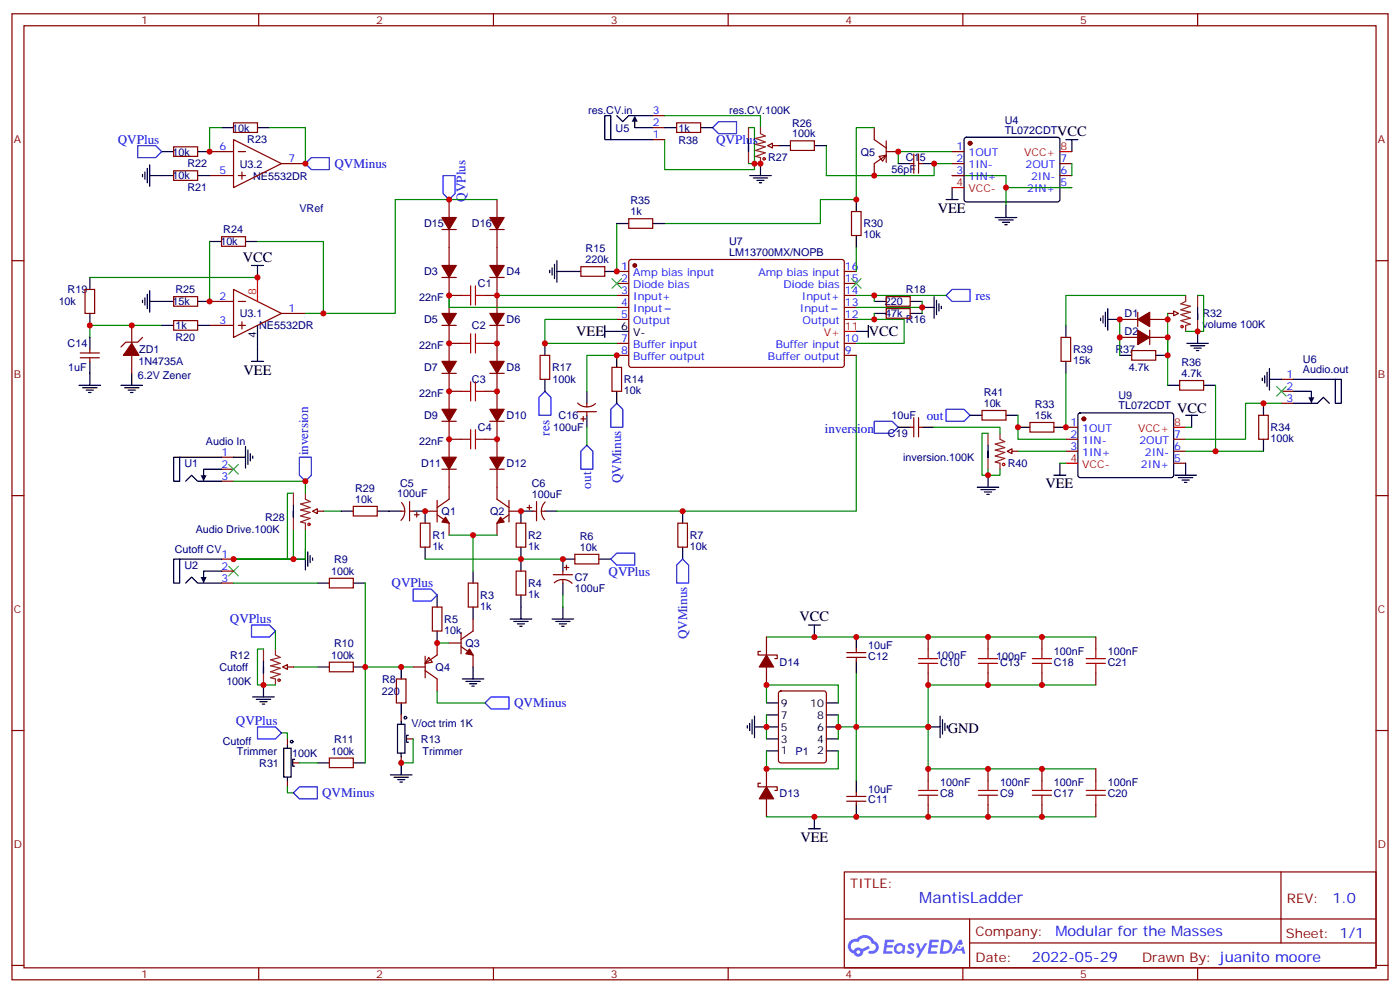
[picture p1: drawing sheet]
<svg xmlns="http://www.w3.org/2000/svg" width="412mm" height="292mm" viewBox="0 0 412 292" stroke-linecap="round" stroke-linejoin="round" font-family="sans-serif">
<g fill="none" stroke="#870000" stroke-width=".35">
<path d="M3.5 4.1h405.4v284.3h-405.4zM7.1 7.6h398.2v277.3h-398.2zM76.2 4.1v3.5M145.3 4.1v3.5M214.5 4.1v3.5M283.6 4.1v3.5M352.8 4.1v3.5M68.8 36.2h7v2.8h-7zM192.3 37.6h3.5M192.3 34h3.5M199.3 36.2h7.1v2.8h-7.1zM257.5 37.6v3.5l3.6 2.5"/>
<path d="M51.2 50.3h7v2.8h-7zM51.2 43.2h7v2.8h-7zM61.7 44.6h7.1M61.7 51.7h7.1M68.8 41.1l14.1 7.1-14.1 7zM70.2 44.6h2.1M70.2 51.7h2.1M71.3 50.6v2.1M82.9 48.2h7.1M132.3 58.7v5.3M146.4 58.7v5.3M192.3 41.1h3.5"/>
<path d="M226.1 42.9l1.4-.7v1.4zM227.5 42.9h1.8M232.8 41.5h7.1v2.8h-7.1zM258.9 46l2.2-.3-1.1 1.7zM261.1 44.6h3.5M261.1 41.5v6.3M261.1 45.7l-3.6 2.5v3.5M268.1 48.2h1.1M269.2 45.3v5.7M270.6 48.2h1M270.6 45.3v5.7M280.5 44.6h3.5"/>
<path d="M280.5 51.7h3.5M280.5 48.2h3.5M312.2 51.7h3.5M312.2 48.2h3.5M312.2 55.2h3.5M3.5 76.7h3.6M65.3 69.7h7v2.8h-7zM130.2 67.6h4.2M132.3 67.6v10.5M144.3 67.6h4.2M146.4 67.6v10.5M171.1 78.5h7.1v2.8h-7.1z"/>
<path d="M181.7 79.9h3.5M185.2 64.4h7.1v2.8h-7.1zM185.4 76.6l.5-.2h62.4l.4 .7-.1 30.6-.6 .4h-62.4l-.4-.7v-30.3zM248.7 79.9h3.5M250.8 62.3h2.8v7h-2.8zM405.3 76.7h3.6M25 85.2h2.9v7.1h-2.9zM38.8 95.8v5.3M42 99.3l-1.4 1.4h-3.6l-1.4 1.4M51.2 87.3h7v2.8h-7zM61.7 95.8h7.1M61.7 88.7h7.1"/>
<path d="M68.8 85.2l14.1 7.1-14.1 7zM70.2 95.8h2.1M70.2 88.7h2.1M71.3 94.7v2.1M82.9 92.3h7.1M130.2 81.7h4.2M130.2 95.8h4.2M132.3 81.7v10.6M132.3 95.8v10.6M132.3 87h3.5M142.9 87h3.5M144.3 81.7h4.2"/>
<path d="M144.3 95.8h4.2M146.4 81.7v10.6M146.4 95.8v10.6M181.7 87h3.5M181.7 83.4h3.5M181.7 90.5h3.5M181.7 94h3.5M248.7 87h3.5M248.7 83.4h3.5M248.7 90.5h3.5M248.7 94h3.5M261.1 90.8h7v2.9h-7z"/>
<path d="M261.1 87.3h7v2.8h-7zM312.6 99.3h2.8v7.1h-2.8zM329.8 94h5.3M329.8 99.3h5.3M335.1 91.9v4.2M338.7 94h5.3M338.7 97.2v4.2M338.7 99.3h5.3M344 92.3h1.7M345.7 91.5l1.4 .8-1.4 .7zM38.8 104.6v5.3M130.2 109.9h4.2"/>
<path d="M132.3 109.9v10.6M132.3 101.1h3.5M132.3 115.2h3.5M142.9 101.1h3.5M142.9 115.2h3.5M144.3 109.9h4.2M146.4 109.9v10.6M159.1 104.6h2.8v7.1h-2.8zM170.2 118.6a3.8 3.8 0 0 0 5.2 .2M172.9 118.7v1.1M180.3 108.1h2.8v7.1h-2.8zM181.7 101.1h3.5"/>
<path d="M181.7 104.6h3.5M248.7 101.1h3.5M248.7 104.6h3.5M333.4 103.2h7v2.8h-7zM347.5 112h7v2.8h-7zM377.5 115.2h3.5M377.5 111.7h3.5M377.5 118.7h3.5M65.3 138.1h3.5M65.3 134.6h3.5M130.2 124h4.2M130.2 138.1h4.2"/>
<path d="M132.3 124v10.6M132.3 138.1v8.8l-3.5 2.5M132.3 129.3h3.5M142.9 129.3h3.5M144.3 124h4.2M144.3 138.1h4.2M146.4 124v10.6M146.4 138.1v8.8l3.5 2.5M170 121.2h5.7M171.1 123.3h1.4M171.8 122.6v1.4M172.9 121.2v1"/>
<path d="M289.3 120.8h7v2.8h-7zM296.7 132.8l1.4-.7v1.4zM298.1 132.8h1.8M303.4 124.4h7v2.8h-7zM314 129.3h3.5M314 125.8h3.5M314 132.8h3.5M345.7 129.3h3.5M345.7 132.8h3.5M345.7 136.3h3.5M370.8 122.2h2.8v7.1h-2.8zM3.5 145.9h3.6"/>
<path d="M65.3 141.6h3.5M92.1 150.5l1.4-.7v1.4zM93.5 150.5h1.7M104.1 149h7v2.9h-7zM118.2 150.5h1M118.3 147.9a3.8 3.8 0 0 1-.2 5.3M120.6 147.6v5.7M120.6 150.5h1.1M122.1 151.5h1.4M122.8 150.8v1.4M123.8 154h2.8v7h-2.8zM125.2 150.5h3.6"/>
<path d="M128.8 151.5l3.5 2.5v3.5M128.8 147.3v6.3M149.9 151.5l-3.5 2.5v3.5M149.9 150.5h3.6M149.9 147.3v6.3M152 154h2.9v7h-2.9zM155.2 149.4h1.4M155.9 148.7v1.4M157 150.5h1M158 147.6v5.7M159.5 150.5h1M160.6 147.8a3.8 3.8 0 0 0-.2 5.2"/>
<path d="M199.7 154h2.8v7h-2.8zM405.3 145.9h3.6M65.3 164.6h3.5M65.3 168.1h3.5M65.3 171.6h3.5M97 170.2h7.1v2.8h-7.1zM127.4 178.7h2.8v7h-2.8zM137.9 171.6h2.9v7.1h-2.9zM152 168.1h2.9v7.1h-2.9zM163 169.2h5.6M163.3 171.5a3.8 3.8 0 0 1 5.2 .2M165.8 168.1v1.1"/>
<path d="M165.8 170.6v1M166.2 167h1.4M166.9 166.3v1.4M169.3 163.2h7.1v2.8h-7.1zM83.3 196.3l1.4-.7v1.4zM84.7 196.3h1.7M97 194.9h7.1v2.8h-7.1zM116.8 199.8h2.8v7.1h-2.8zM121.7 196.3h3.5M125.2 197.4l3.6 2.4v3.6M125.2 193.1v6.4M126.3 193.5l1.1 1.4-2.2 .4z"/>
<path d="M128.8 189.3v3.5l-3.6 2.5M132.3 189.3h3.5M135.8 190.3l3.5 2.5v3.5M135.8 186.1v6.3M139.3 182.2v3.5l-3.5 2.5M224 191.7h-.7v1.1h5.7v1.1h-.8M225.8 187.5v5.3M225.8 196.3v5.3M249.4 192.1h5.7M249.4 193.5h5.7M252.2 191v1.1M252.2 193.5v1.1"/>
<path d="M273.4 187.5v3.5M273.4 198.1v3.5M291 187.5v3.5M291 198.1v3.5M306.9 187.5v3.5M306.9 198.1v3.5M322.8 187.5v3.5M322.8 198.1v3.5M3.5 215h3.6M229.5 203.6l.5-.2h12.7l.7 .4v20l-.4 .7h-13l-.6-.4-.1-20zM405.3 215h3.6M97 223.1h7.1v2.9h-7.1z"/>
<path d="M224 230.5h-.7v1.1h5.7v1.1h-.8M225.8 226.3v5.3M225.8 235.1v5.3M249.4 234.4h5.7M249.4 235.8h5.7M252.2 233.4v1M252.2 235.8v1.1M273.4 226.3v3.5M273.4 236.9v3.5M291 226.3v3.5M291 236.9v3.5M306.9 226.3v3.5"/>
<path d="M306.9 236.9v3.5M322.8 226.3v3.5M322.8 236.9v3.5M248.7 256.6h156.6v28.3h-156.6zM377.3 256.7v20.8M248.7 270.5h156.5M285.6 277.5h119.6M285.6 270.5v14.1M3.5 284.2h3.6M76.2 284.9v3.5M145.3 284.9v3.5M214.5 284.9v3.5"/>
<path d="M283.6 284.9v3.5M352.8 284.9v3.5M405.3 284.2h3.6"/>
</g>
<g fill="#870000" stroke="#870000" stroke-width=".35">
<path d="M130.2 78.1h4.2l-2.1 3.6z"/>
<path d="M144.3 78.1h4.2l-2.1 3.6z"/>
<path d="M130.2 92.3h4.2l-2.1 3.5z"/>
<path d="M144.3 92.3h4.2l-2.1 3.5z"/>
<path d="M130.2 106.4h4.2l-2.1 3.5z"/>
<path d="M144.3 106.4h4.2l-2.1 3.5z"/>
<path d="M130.2 120.5h4.2l-2.1 3.5z"/>
<path d="M144.3 120.5h4.2l-2.1 3.5z"/>
<path d="M130.2 134.6h4.2l-2.1 3.5z"/>
<path d="M144.3 134.6h4.2l-2.1 3.5z"/>
<path d="M131.2 152.2l1.1 1.8-2.1-.4z"/>
<path d="M147.5 152.2l1 1.4-2.1 .4z"/>
<path d="M138.3 191l1 1.8-2.1-.4z"/>
<path d="M225.8 231.6l2.1 3.5h-4.2z"/>
<path d="M225.8 192.8l2.1 3.5h-4.2z"/>
<path d="M38.8 101.1l2.1 3.5h-4.6z"/>
<path d="M335.1 94l3.6-2.1v4.2z"/>
<path d="M335.1 97.2l3.6 2.1-3.6 2.1z"/>
<path d="M130.2 64h4.2l-2.1 3.6z"/>
<path d="M144.3 64h4.2l-2.1 3.6z"/>
<circle cx="187" cy="78.1" r=".53"/>
<circle cx="285.7" cy="42.2" r=".53"/>
<circle cx="319.3" cy="123.3" r=".53"/>
</g>
<g fill="none" stroke="#a10000" stroke-width=".35">
<path d="M135.8 87h2.8M138.6 84.1v5.7M138.6 98.2v5.7M140.1 84.1v5.7M140.1 98.2v5.7M140.1 87h2.8M135.8 101.1h2.8M135.8 115.2h2.8M138.6 112.4v5.6M140.1 112.4v5.6M140.1 101.1h2.8M140.1 115.2h2.8"/>
<path d="M135.8 129.3h2.8M138.6 126.5v5.6M140.1 126.5v5.6M140.1 129.3h2.8M270.6 193.9h5.6M270.6 195.3h5.6M273.4 191v2.9M273.4 195.3v2.8M288.2 193.9h5.7M288.2 195.3h5.7M291 191v2.9M291 195.3v2.8"/>
<path d="M304.1 193.9h5.6M304.1 195.3h5.6M306.9 191v2.9M306.9 195.3v2.8M320 193.9h5.6M320 195.3h5.6M322.8 191v2.9M322.8 195.3v2.8M270.6 232.7h5.6M270.6 234.1h5.6M273.4 229.8v2.9M273.4 234.1v2.8"/>
<path d="M288.2 232.7h5.7M288.2 234.1h5.7M291 229.8v2.9M291 234.1v2.8M304.1 232.7h5.6M304.1 234.1h5.6M306.9 229.8v2.9M306.9 234.1v2.8M320 232.7h5.6M320 234.1h5.6M322.8 229.8v2.9M322.8 234.1v2.8"/>
<circle cx="225.1" cy="46.7" r=".35"/>
<circle cx="348.2" cy="96.1" r=".35"/>
<circle cx="295.6" cy="136.7" r=".35"/>
<circle cx="91" cy="154.3" r=".35"/>
<circle cx="82.2" cy="200.2" r=".35"/>
</g>
<g fill="none" stroke="#000" stroke-width=".35">
<path d="M65.3 37.6h3.5M75.8 37.6h3.6M181.7 34l1.7 1.8 1.8-1.8h7.1M187 35.8v1.8h5.3M195.8 37.6h3.5M206.4 37.6h3.5M42 51.3v.7M42.7 50.6v2.1M43.4 49.6v4.2M44.1 51.7h7.1M44.1 48.5v6.4M47.6 44.6h3.6"/>
<path d="M58.2 51.7h3.5M58.2 44.6h3.5M179.9 41.1h-1.7v-7.1h1.7v7.1h12.4M220.5 41.1v3.5v-1.7M220.8 51.7h6.4M221.9 52.4h4.2M223 53.1h2.1M223.7 53.8h.7M224 48.2v3.5M229.3 42.9h3.5M239.9 42.9h3.5M252.2 58.7v3.6"/>
<path d="M264.6 48.2h3.5M271.6 48.2h3.6M278.7 58.7h3.5M280.5 55.2v3.5M284.2 40.6l.5-.2h27.1l.4 .7-.1 17.9-.6 .4h-27.1l-.4-.7v-17.6zM314 41.1h3.5M315.7 41.1v3.5M61.7 71.1h3.6M72.3 71.1h3.5M74.1 78.1h3.5M75.8 78.1v3.6M161.9 79.6v.7"/>
<path d="M162.6 78.8v2.2M163.3 77.8v4.2M164 79.9h7.1M164 76.7v6.4M178.2 79.9h3.5M181.7 65.8h3.5M192.3 65.8h3.5M252.2 69.3v3.5M293.2 64h6.3M294.2 64.7h4.2M295.3 65.4h2.1M296 66.1h.7"/>
<path d="M296.3 60.5v3.5M26.5 81.7v3.5M26.5 92.3v3.5M42 88.4v.7M42.7 87.7v2.1M43.4 86.6v4.2M44.1 88.7h7.1M44.1 85.5v6.4M58.2 88.7h3.5M75.8 95.8v10.6M178.2 97.5h7M178.2 95.8v3.5"/>
<path d="M252.2 97.5h3.6M255.8 95.8v3.5M257.5 92.3h3.6M257.5 88.7h3.6M268.1 92.3h3.5M268.1 88.7h3.5M271.6 90.5h3.6M275.2 87.3v6.4M275.9 88.4v4.2M276.6 89.4v2.1M277.3 90.1v.7M314 95.8v3.5"/>
<path d="M324.2 93.7v.7M324.9 93v2.1M325.6 91.9v4.2M326.3 94h3.5M326.3 90.8v6.4M352.8 90.5v3.5v-1.7M352.8 97.5v3.6M23.3 113.4h6.3M24.3 114.1h4.3M25.4 114.8h2.1M26.1 115.5h.7M26.5 109.9v3.5"/>
<path d="M35.6 113.4h6.4M36.7 114.1h4.2M37.7 114.8h2.2M38.5 115.5h.7M38.8 109.9v3.5M74.1 106.4h3.5M160.5 101.1v3.5M160.5 111.7v3.5M172.9 115.2v3.5M181.7 104.6v3.5M181.7 115.2v3.5M314 106.4v3.5"/>
<path d="M329.8 104.6h3.6M340.4 104.6h3.6M344 113.4h3.5M349.6 101.1h6.4M350.7 101.8h4.2M351.7 102.5h2.1M352.4 103.2h.7M354.5 113.4h3.6M371.8 111.3v.7M372.2 118.7v3.5M372.5 110.6v2.1M373.2 109.5v4.3"/>
<path d="M373.9 111.7h3.6M373.9 108.5v6.3M381 118.7h7.1l1.7-1.8 1.8 1.8M381 115.2h5.3v1.7M381 111.7h12.3v7h1.8v-7h-1.8M52.9 134.6h-1.7v7h1.7v-7h12.4M65.3 138.1h-5.3v1.8M68.8 134.6h3.5M72.3 131.4v6.4M73 132.5v4.2M73.7 133.5v2.1M74.4 134.2v.7"/>
<path d="M172.9 122.2v3.6M285.8 122.2h3.5M291 131.1v3.5v-1.8M291 139.9v3.5M296.3 122.2h3.6M299.9 125.8h3.5M310.4 139.9h3.6M310.4 125.8h3.6M312.2 136.3v3.6M317.7 121.7l.5-.2 27.1 .1 .4 .6v18l-.7 .4-27.1-.1-.4-.6v-17.7zM346.1 139.9h6.3M349.2 122.2h3.6"/>
<path d="M349.2 136.3v3.6M351 122.2v3.6M372.2 129.3v3.5M54.7 141.6l1.7-1.7 1.8 1.7h7.1M86.4 148.7v3.5v-1.7M100.5 150.5h3.6M111.1 150.5h7.1M121.7 150.5h3.5v3.5M157 150.5h-3.5v3.5M160.5 150.5h3.5M201.1 150.5v3.5M287.9 143.4h6.3"/>
<path d="M288.9 144.1h4.3M290 144.8h2.1M290.7 145.5h.7M347.1 140.6h4.3M348.2 141.3h2.1M348.9 142h.7M52.9 164.6h-1.7v7h1.7v-7h12.4M54.7 171.6l1.7-1.7 1.8 1.7h7.1M65.3 168.1h-5.3v1.8M86.4 164.6h3.6M90 161.4v6.3M90.7 162.5v4.2"/>
<path d="M91.4 163.5v2.1M92.1 164.2v.7M93.5 171.6h3.5M104.1 171.6h3.5M125.2 161v3.6M128.8 175.2v3.5M139.3 168.1v3.5M139.3 178.7v3.5M153.5 161v7.1M153.5 175.2v7M165.8 171.6v3.6M165.8 178.7v3.5"/>
<path d="M169.3 164.6h-3.5v3.5M176.4 164.6h3.5M201.1 161v3.6M77.6 194.6v3.5v-1.8M93.5 196.3h3.5M104.1 196.3h3.5M118.2 196.3v3.5M128.8 185.7v3.6M136.2 199.8h6.3M139.3 196.3v3.5M150.3 182.2h6.3M151.3 182.9h4.3"/>
<path d="M152.4 183.6h2.1M153.1 184.3h.7M162.6 182.2h6.4M163.7 182.9h4.2M164.7 183.6h2.2M165.5 184.3h.7M238.1 184h3.6M239.9 184v3.5M252.2 187.5v3.5M252.2 194.6v3.5M74.4 205.1h6.4M75.5 205.8h4.2"/>
<path d="M76.6 206.6h2.1M77.3 207.3h.7M77.6 201.6v3.5M118.2 206.9v3.5M137.2 200.6h4.3M138.3 201.3h2.1M139 202h.7M220.1 213.6v.7M220.8 212.9v2.1M221.5 211.8v4.3M222.2 214h7.1M222.2 210.8v6.3"/>
<path d="M225.8 217.5h3.5M225.8 210.4h3.5M225.8 206.9h3.5M243.4 217.5h3.5M243.4 214h3.5M243.4 210.4h3.5M243.4 206.9h3.5M273.4 214h3.5M276.9 210.8v6.3M277.6 211.8v4.3M278.3 212.9v2.1M279 213.6v.7"/>
<path d="M93.5 224.5h3.5M104.1 224.5h3.5M115 228.1h6.4M116.1 228.8h4.2M117.1 229.5h2.1M117.8 230.2h.7M118.2 224.5v3.6M225.8 221h3.5M243.4 221h3.5M252.2 229.8v3.6M252.2 236.9v3.5M238.1 243.9h3.6"/>
<path d="M239.9 240.4v3.5"/>
</g>
<g fill="none" stroke="#008700" stroke-width=".35">
<path d="M65.3 37.6h-3.6v7M79.4 37.6h10.6v10.6M195.8 34h28.2v3.6M220.5 37.6h1.7v12.3h-26.4v-8.8M257.5 37.6h-5.3v21.1h-10.5v7.1h-45.9M146.4 58.7h-30v33.6h-26.4M220.5 48.2h3.5M243.4 42.9v8.8h31.8v-3.5h5.3M280.5 51.7h15.8v8.8M280.5 44.6h-15.9v3.6M296.3 55.2h19.4M315.7 48.2v3.5"/>
<path d="M61.7 71.1v17.6M75.8 71.1h19.4v21.2M181.7 65.8v14.1M252.2 72.8v7.1M26.5 81.7h49.3M47.6 95.8h-21.1v3.5M132.3 87v3.5h49.4M146.4 87h35.3M181.7 94h-21.2v7.1h21.2M252.2 94h14.1v7.1h-14.1M252.2 90.5h19.4v1.8M252.2 87h26.5"/>
<path d="M257.5 87v1.7M257.5 92.3v1.7M271.6 88.7v1.8M329.8 94v10.6M344 92.3v21.1M349.2 87h-35.2v8.8M352.8 87h1.7v10.5h-5.3M181.7 104.6h-8.8v10.6M252.2 104.6v45.9h-88.2M314 109.9v15.9M358.1 113.4v19.4M377.5 118.7h-10.6v10.6h-17.7"/>
<path d="M172.9 125.8v5.3M291 127.5h-1.7v12.4h1.7v-1.8M294.6 138.1v1.8h-3.6M299.9 122.2v7.1h14.1M299.9 132.8h14.1M312.2 136.3h1.8M349.2 132.8h23M349.2 125.8h1.8M86.4 155.8v8.8h-17.6M86.4 145.2h-1.7v19.4h-15.9M90 155.8v8.8h-21.2M95.2 150.5h5.3"/>
<path d="M132.3 157.5h14.1M139.3 157.5v10.6M68.8 171.6h24.7M107.6 171.6v52.9M125.2 164.6h40.6M165.8 175.2v3.5M77.6 191h-1.8v10.6h5.3M81.1 185.7v5.3M86.4 196.3h7.1M107.6 196.3h14.1M128.8 189.3h3.5M225.8 187.5h97"/>
<path d="M252.2 198.1v31.7M128.8 203.4v3.5h14.1M225.8 206.9v-5.3h21.1v5.3M225.8 210.4v7.1M246.9 210.4v7.1M246.9 214h26.5M273.4 214v12.3h49.4M322.8 201.6h-49.4v12.4M225.8 221v5.3h21.1v-5.3M225.8 240.4h97"/>
</g>
<path d="M187 34l.9 1.8h-1.8zM385.4 116.9h1.8l-.9 1.8zM59.1 139.9h1.8l-.9 1.7zM59.1 169.9h1.8l-.9 1.7z" fill="#000"/>
<path d="M180.3 82l2.8 2.8M183.1 82l-2.8 2.8M250.8 82l2.8 2.8M253.6 82l-2.8 2.8M376.1 113.8l2.8 2.8M378.9 113.8l-2.8 2.8M67.4 136.7l2.8 2.8M70.2 136.7l-2.8 2.8M67.4 166.7l2.8 2.8M70.2 166.7l-2.8 2.8" fill="none" stroke="#3c3" stroke-width=".35"/>
<g fill="none" stroke="#00f" stroke-width=".35">
<path d="M211.7 35.8h5.3v3.5h-5.3l-1.8-1.7zM40.6 42.9h5.3l1.7 1.7-1.7 1.8h-5.3zM90 48.2l1.7-1.8h5.3v3.5h-5.3zM130.5 51.7h3.6v5.3l-1.8 1.7-1.8-1.7zM278.7 87l1.8-1.8h5.3v3.5h-5.3zM158.7 116.9l1.8-1.7 1.8 1.7v5.3h-3.6zM181.7 118.7l1.7 1.8v5.3h-3.5v-5.3zM88.2 134.6h3.5v5.3l-1.7 1.7-1.8-1.7zM172.9 131.1l1.7 1.7v5.3h-3.5v-5.3zM257.5 124h5.3l1.8 1.8-1.8 1.7h-5.3zM278.7 120.5h5.3l1.8 1.7-1.8 1.8h-5.3zM121.7 173.4h5.3l1.8 1.8-1.8 1.7h-5.3z"/>
<path d="M179.9 164.6l1.8-1.8h5.3v3.5h-5.3zM201.1 164.6l1.7 1.7v5.3h-3.5v-5.3zM74.1 184h5.3l1.7 1.7-1.7 1.8h-5.3zM75.8 214h5.3l1.8 1.7-1.8 1.8h-5.3zM144.6 205.1h5.3v3.6h-5.3l-1.7-1.8zM86.4 233.4l1.8-1.8h5.3v3.5h-5.3z"/>
</g>
<path d="M280.5 55.2h3.5M312.2 44.6h3.5M75.8 81.7v7M248.7 97.5h3.5M314 136.3h3.5M345.7 125.8h3.5" fill="none" stroke="#f00" stroke-width=".35"/>
<g fill="none" stroke="#8c2424" stroke-width=".35">
<path d="M220.5 37.6v3.5M224 37.6v1.7l1.4 .7-2.8 .7 2.8 1.1-2.8 .7 2.8 .7-2.8 1.1 2.8 .7-2.8 1 1.4 .4v1.8M220.5 44.6v3.6M349.2 87v1.7l-1.4 .7 2.9 .7-2.9 1.1 2.9 .7-2.9 .7 2.9 1.1-2.9 .7 2.9 1-1.5 .4v1.7M352.8 87v3.5M352.8 94v3.5M291 127.5v3.6M291 134.6v3.5M294.6 127.5v1.8l1.4 .7-2.8 .7 2.8 1.1-2.8 .7 2.8 .7-2.8 1 2.8 .7-2.8 1.1 1.4 .3v1.8M86.4 145.2v3.5M86.4 152.2v3.6M90 145.2v1.7l1.4 .7-2.9 .7 2.9 1.1-2.9 .7 2.9 .7-2.9 1.1 2.9 .7-2.9 1 1.5 .4v1.8"/>
<path d="M77.6 191v3.6M77.6 198.1v3.5M81.1 191v1.8l1.4 .7-2.8 .7 2.8 1.1-2.8 .7 2.8 .7-2.8 1 2.8 .7-2.8 1.1 1.4 .3v1.8"/>
</g>
<g fill="#5487ff">
<path d="M267.7 277.8a1.22 1.22 0 0 1 1.7 .3l-.4 .6a.47 .47 0 0 0-.3-.4 .47 .47 0 0 0-.5 .1l.1 .3a1.14 1.14 0 0 1 .8 1.7 1.14 1.14 0 0 1-1.9 0l-.2-.2 .5-.5 .7 .4a.29 .29 0 0 0 .3-.2 .29 .29 0 0 0-.2-.4 1.04 1.04 0 0 1-.6-1.7z"/>
<path d="M260.7 276.6h2.4l.3 .2-.2 .5h-1.8l-.1 .9h1.5l.3 .3-.3 .4h-1.6l-.2 1.1 1.7 .1 .2 .3-.2 .3h-2.6z"/>
<path d="M273.8 276.6h2.4l.3 .2-.1 .5h-1.8l-.2 .9h1.6l.3 .3-.4 .4h-1.6l-.1 1.1 1.7 .1 .2 .3-.2 .3h-2.6z"/>
<path d="M282.6 276.6h.7l.3 1.2-.6 .3a.69 .69 0 0 0-1 .3 .69 .69 0 0 0 .4 1 .69 .69 0 0 0 .9-.6l.5-.3 .6 2.2h-.8l-.2-.9h-1.8l-.5 .9h-.8z"/>
<path d="M269.8 277.7h.8l.6 1.8 1.1-1.8h.9l-2.6 4.1h-.8l.9-1.5z"/>
<path d="M277.4 276.6l-.6 4.1h1.3a2.11 2.11 0 0 0 2.5-2.1 2.11 2.11 0 0 0-2.5-2zM278.1 277.3a1.39 1.39 0 0 1 1.7 1.4 1.39 1.39 0 0 1-1.8 1.3h-.3z"/>
<path d="M263.7 278.2a1.54 1.54 0 0 0-.1 2.1 1.54 1.54 0 0 0 2.2 .2l.6 .2 .3-2.3-.2-.2-.4-.1a1.49 1.49 0 0 0-2.4 .1zM264 279.2a.94 .94 0 0 1 1.8 0 .94 .94 0 0 1-1.8 0z"/>
<path d="M250.4 276.9a2.18 2.18 0 0 0 1.1 3.8 1.44 1.44 0 0 0 1.6 .9 1.44 1.44 0 0 0 1.2-1.5l2-1-.5-.7-1.9 .9a1.47 1.47 0 0 0-2.4 .5 1.39 1.39 0 0 1-.7-2 1.39 1.39 0 0 1 2-.4 2.12 2.12 0 0 1 2.2-1.3 2.12 2.12 0 0 1 1.9 1.6 1.14 1.14 0 0 1 1.1 1.5 1.14 1.14 0 0 1-1.7 .7 .43 .43 0 0 0-.5 .3 .43 .43 0 0 0 .4 .5 1.98 1.98 0 0 0 2.5-1.2 1.98 1.98 0 0 0-1.2-2.5 3.1 3.1 0 0 0-5.3-.7l-.9 .1zM252.3 280.2a.55 .55 0 0 1 1.1 0 .55 .55 0 0 1-1.1 0z"/>
<circle cx="282.6" cy="278.7" r=".26"/>
</g>
<g fill="none" stroke="#000" stroke-width=".35">
<path d="M26.5 99.3v3.5M47.6 95.8h3.6M58.2 95.8h3.5M26.5 106.4v3.5M264.6 125.8h3.5M271.6 125.8h3.6M84.7 219.3v.8M117.1 213.2h2.2v8.5h-2.2zM118.2 212.3v.8M120.3 216.4h-.6v2.1h.6M83.6 220.2h2.2v8.5h-2.2zM84.7 228.8v1"/>
<path d="M86.8 223.5h-.6v2h.6M118.2 221.7v1"/>
<circle cx="85.9" cy="218.3" r=".38"/>
<circle cx="119.4" cy="211.2" r=".38"/>
</g>
<path d="M51.2 94.4h7v2.8h-7zM23.6 105.3h5.7M23.6 103.9h5.7M26.5 102.8v1.1M26.5 105.3v1.1M268.1 125.8h1.1M269.2 122.9v5.7M270.6 122.9v5.7M270.6 125.8h1" fill="none" stroke="#870000" stroke-width=".35"/>
<path d="M275.2 125.8h19.4v1.7M68.8 141.6h21.2v3.6M68.8 164.6h17.6M82.9 215.7h1.8v1.8M121.7 217.5v7h-3.5M84.7 231.6v1.8h1.7M88.2 224.5h5.3" fill="none" stroke="#008700" stroke-width=".35"/>
<path d="M84.7 217.5v1.8M118.2 210.4v1.8M119.9 217.5h1.8M84.7 229.8v1.8M86.4 224.5h1.8M118.2 222.8v1.7" fill="none" stroke="#850000" stroke-width=".35"/>
<g fill="#c00">
<circle cx="132.3" cy="87" r=".88"/>
<circle cx="132.3" cy="101.1" r=".88"/>
<circle cx="132.3" cy="115.2" r=".88"/>
<circle cx="132.3" cy="129.3" r=".88"/>
<circle cx="146.4" cy="129.3" r=".88"/>
<circle cx="146.4" cy="115.2" r=".88"/>
<circle cx="146.4" cy="101.1" r=".88"/>
<circle cx="146.4" cy="87" r=".88"/>
<circle cx="125.2" cy="150.5" r=".88"/>
<circle cx="153.5" cy="150.5" r=".88"/>
<circle cx="153.5" cy="164.6" r=".88"/>
<circle cx="139.3" cy="157.5" r=".88"/>
<circle cx="128.8" cy="189.3" r=".88"/>
<circle cx="165.8" cy="164.6" r=".88"/>
<circle cx="291" cy="201.6" r=".88"/>
<circle cx="291" cy="187.5" r=".88"/>
<circle cx="291" cy="226.3" r=".88"/>
<circle cx="291" cy="240.4" r=".88"/>
<circle cx="273.4" cy="201.6" r=".88"/>
<circle cx="273.4" cy="187.5" r=".88"/>
<circle cx="252.2" cy="214" r=".88"/>
<circle cx="273.4" cy="226.3" r=".88"/>
<circle cx="252.2" cy="187.5" r=".88"/>
<circle cx="225.8" cy="214" r=".88"/>
<circle cx="246.9" cy="214" r=".88"/>
<circle cx="225.8" cy="201.6" r=".88"/>
<circle cx="273.4" cy="214" r=".88"/>
<circle cx="273.4" cy="240.4" r=".88"/>
<circle cx="252.2" cy="240.4" r=".88"/>
<circle cx="225.8" cy="226.3" r=".88"/>
<circle cx="107.6" cy="196.3" r=".88"/>
<circle cx="181.7" cy="104.6" r=".88"/>
<circle cx="257.5" cy="94" r=".88"/>
<circle cx="271.6" cy="90.5" r=".88"/>
<circle cx="160.5" cy="101.1" r=".88"/>
<circle cx="257.5" cy="87" r=".88"/>
<circle cx="201.1" cy="150.5" r=".88"/>
<circle cx="275.2" cy="48.2" r=".88"/>
<circle cx="264.6" cy="44.6" r=".88"/>
<circle cx="257.5" cy="51.7" r=".88"/>
<circle cx="86.4" cy="164.6" r=".88"/>
<circle cx="239.9" cy="187.5" r=".88"/>
<circle cx="239.9" cy="240.4" r=".88"/>
<circle cx="296.3" cy="55.2" r=".88"/>
<circle cx="222.3" cy="48.2" r=".88"/>
<circle cx="224" cy="48.2" r=".88"/>
<circle cx="77.6" cy="201.6" r=".88"/>
<circle cx="252.2" cy="58.7" r=".88"/>
<circle cx="291" cy="139.9" r=".88"/>
<circle cx="181.7" cy="79.9" r=".88"/>
<circle cx="306.9" cy="187.5" r=".88"/>
<circle cx="306.9" cy="201.6" r=".88"/>
<circle cx="306.9" cy="226.3" r=".88"/>
<circle cx="306.9" cy="240.4" r=".88"/>
<circle cx="314" cy="125.8" r=".88"/>
<circle cx="299.9" cy="125.8" r=".88"/>
<circle cx="344" cy="99.3" r=".88"/>
<circle cx="344" cy="94" r=".88"/>
<circle cx="344" cy="104.6" r=".88"/>
<circle cx="372.2" cy="118.7" r=".88"/>
<circle cx="358.1" cy="132.8" r=".88"/>
<circle cx="329.8" cy="94" r=".88"/>
<circle cx="329.8" cy="99.3" r=".88"/>
<circle cx="352.8" cy="97.5" r=".88"/>
<circle cx="61.7" cy="44.6" r=".88"/>
<circle cx="26.5" cy="95.8" r=".88"/>
<circle cx="95.3" cy="92.3" r=".88"/>
<circle cx="90" cy="48.2" r=".88"/>
<circle cx="75.8" cy="81.7" r=".88"/>
<circle cx="132.3" cy="58.7" r=".88"/>
<circle cx="61.7" cy="88.7" r=".88"/>
<circle cx="118.2" cy="196.3" r=".88"/>
<circle cx="90" cy="141.6" r=".88"/>
<circle cx="68.8" cy="164.6" r=".88"/>
<circle cx="118.2" cy="224.5" r=".88"/>
<circle cx="38.8" cy="95.8" r=".88"/>
</g>
<text font-size="4.6" fill="#00f" x="270.8" y="265.7">MantisLadder</text>
<g font-size="4.2">
<text x="311.4" y="39.9">VCC</text>
<text x="276.2" y="62.6">VEE</text>
<text x="71.5" y="77">VCC</text>
<text x="169.7" y="99">VEE</text>
<text x="255.9" y="98.9">VCC</text>
<text x="71.7" y="110.3">VEE</text>
<text x="346.8" y="121.5">VCC</text>
<text x="308" y="143.8">VEE</text>
<text x="235.5" y="182.8">VCC</text>
<text x="279.2" y="215.7">GND</text>
<text x="235.8" y="247.8">VEE</text>
</g>
<g font-size="4.2" fill="#00f">
<text x="392.5" y="265.9">1.0</text>
<text x="310.9" y="275.5">Modular for the Masses</text>
<text x="304" y="283.3">2022-05-29</text>
</g>
<g font-size="3.9" fill="#00f">
<text x="34.7" y="42.3">QVPlus</text>
<text x="210.9" y="42.4">QVPlus</text>
<text x="98.5" y="49.4">QVMinus</text>
<text x="137.1" y="59.4" transform="rotate(-90 137.1 59.4)">QVPlus</text>
<text x="287.3" y="88.3">res</text>
<text x="273" y="123.5">out</text>
<text x="161.8" y="128.2" transform="rotate(-90 161.8 128.2)">res</text>
<text x="243" y="127.4">inversion</text>
<text x="90.8" y="134.1" transform="rotate(-90 90.8 134.1)">inversion</text>
<text x="174.1" y="143.8" transform="rotate(-90 174.1 143.8)">out</text>
<text x="183" y="142.3" transform="rotate(-90 183 142.3)">QVMinus</text>
<text x="115.4" y="172.8">QVPlus</text>
<text x="179.2" y="169.4">QVPlus</text>
<text x="67.7" y="183.4">QVPlus</text>
<text x="202.4" y="188.2" transform="rotate(-90 202.4 188.2)">QVMinus</text>
<text x="151.4" y="208.1">QVMinus</text>
<text x="69.5" y="213.4">QVPlus</text>
<text x="94.9" y="234.6">QVMinus</text>
</g>
<g font-size="3.9" fill="#800">
<text x="250.5" y="261.2">TITLE:</text>
<text x="379.1" y="265.9">REV:</text>
<text x="287.4" y="275.4">Company:</text>
<text x="378.7" y="276">Sheet: 1/1</text>
<text x="287.4" y="283.1">Date:</text>
<text x="336.4" y="283.2">Drawn By: juanito moore</text>
</g>
<g font-size="3.2" fill="#800">
<text x="41.6" y="7.1">1</text>
<text x="110.8" y="7.1">2</text>
<text x="179.9" y="7.1">3</text>
<text x="249.1" y="7.1">4</text>
<text x="318.2" y="7.1">5</text>
<text x="4.1" y="42.2">A</text>
<text x="405.9" y="42.2">A</text>
<text x="4.1" y="111.3">B</text>
<text x="405.9" y="111.3">B</text>
<text x="4.1" y="180.4">C</text>
<text x="405.9" y="180.4">C</text>
<text x="4.1" y="249.6">D</text>
<text x="405.9" y="249.6">D</text>
<text x="41.6" y="287.9">1</text>
<text x="110.8" y="287.9">2</text>
<text x="179.9" y="287.9">3</text>
<text x="249.1" y="287.9">4</text>
<text x="318.2" y="287.9">5</text>
</g>
<g font-size="3.2" fill="#000080">
<text x="173.3" y="33.4">res.CV.in</text>
<text x="214.8" y="33.4">res.CV.100K</text>
<text x="68.4" y="38.7">10k</text>
<text x="181.3" y="38.7">U5</text>
<text x="199.9" y="38.7">1k</text>
<text x="233.3" y="40.4">100k</text>
<text x="233.3" y="37.3">R26</text>
<text x="296" y="39.3">TL072CDT</text>
<text x="296" y="36.4">U4</text>
<text x="50.8" y="45.8">10k</text>
<text x="72.8" y="42.2">R23</text>
<text x="199.8" y="42.2">R38</text>
<text x="226.3" y="47.5">R27</text>
<text x="253.6" y="46">Q5</text>
<text x="266.9" y="47.5">C15</text>
<text x="50.8" y="52.8">10k</text>
<text x="55.2" y="49.3">R22</text>
<text x="70.6" y="49.3">U3.2</text>
<text x="74.6" y="52.8">NE5532DR</text>
<text x="262.6" y="51">56pF</text>
<text x="55.2" y="56.3">R21</text>
<text x="88.2" y="62.3">VRef</text>
<text x="185.7" y="63.3">1k</text>
<text x="185.7" y="60.1">R35</text>
<text x="65.8" y="68.7">R24</text>
<text x="124.9" y="67">D15</text>
<text x="139" y="67">D16</text>
<text x="254.4" y="70.1">10k</text>
<text x="254.4" y="67">R30</text>
<text x="64.9" y="72.2">10k</text>
<text x="172.5" y="77.4">220k</text>
<text x="172.5" y="74.3">R15</text>
<text x="214.8" y="75.3">LM13700MX/NOPB</text>
<text x="214.8" y="72.2">U7</text>
<text x="124.9" y="81.1">D3</text>
<text x="149.2" y="81.1">D4</text>
<text x="17.3" y="89.8">10k</text>
<text x="19.9" y="86.3">R19</text>
<text x="50.8" y="89.8">15k</text>
<text x="51.7" y="86.2">R25</text>
<text x="123.5" y="88.7">22nF</text>
<text x="140.8" y="84.6">C1</text>
<text x="260.6" y="89.8">220</text>
<text x="266.9" y="86.3">R18</text>
<text x="70.6" y="93.4">U3.1</text>
<text x="124.9" y="95.2">D5</text>
<text x="149.2" y="95.2">D6</text>
<text x="260.7" y="93.4">47k</text>
<text x="266.9" y="95.2">R16</text>
<text x="331.3" y="93.4">D1</text>
<text x="354.2" y="93.4">R32</text>
<text x="51.7" y="100.5">R20</text>
<text x="51.7" y="96.9">1k</text>
<text x="76.3" y="96.9">NE5532DR</text>
<text x="139" y="96.9">C2</text>
<text x="331.3" y="98.7">D2</text>
<text x="354.2" y="96.5">volume 100K</text>
<text x="19.9" y="102.2">C14</text>
<text x="40.8" y="107.5">1N4735A</text>
<text x="41" y="103.9">ZD1</text>
<text x="123.5" y="102.8">22nF</text>
<text x="316.1" y="107.1">15k</text>
<text x="316.1" y="104">R39</text>
<text x="328.6" y="104">R37</text>
<text x="348" y="107.8">R36</text>
<text x="383.8" y="106.8">U6</text>
<text x="20.1" y="109.2">1uF</text>
<text x="40.6" y="111.7">6.2V Zener</text>
<text x="124.9" y="109.3">D7</text>
<text x="139" y="112.8">C3</text>
<text x="149.2" y="109.3">D8</text>
<text x="162.6" y="109.3">R17</text>
<text x="162.8" y="112.9">100k</text>
<text x="183.8" y="112.8">R14</text>
<text x="332.6" y="109.3">4.7k</text>
<text x="348" y="110.9">4.7k</text>
<text x="383.8" y="109.9">Audio.out</text>
<text x="123.5" y="116.9">22nF</text>
<text x="183.8" y="116">10k</text>
<text x="289.8" y="119.8">10k</text>
<text x="289.8" y="116.6">R41</text>
<text x="329.5" y="117.5">U9</text>
<text x="124.9" y="123.4">D9</text>
<text x="149.2" y="123.4">D10</text>
<text x="164.6" y="123.4">C16</text>
<text x="262.6" y="123.4">10uF</text>
<text x="304.8" y="123.3">15k</text>
<text x="304.8" y="120.1">R33</text>
<text x="329.5" y="120.5">TL072CDT</text>
<text x="60.7" y="131.1">Audio In</text>
<text x="123.5" y="131.1">22nF</text>
<text x="140.8" y="126.9">C4</text>
<text x="162.9" y="126.9">100uF</text>
<text x="261.6" y="128.7">C19</text>
<text x="374.3" y="130.1">100k</text>
<text x="374.3" y="126.9">R34</text>
<text x="54.3" y="137.5">U1</text>
<text x="124.1" y="137.5">D11</text>
<text x="149.2" y="137.5">D12</text>
<text x="266" y="135.7">inversion.100K</text>
<text x="296.8" y="137.4">R40</text>
<text x="117.8" y="143.4">C5</text>
<text x="156.6" y="143.4">C6</text>
<text x="104.6" y="148">10k</text>
<text x="104.6" y="144.8">R29</text>
<text x="117" y="146.3">100uF</text>
<text x="156.6" y="146.6">100uF</text>
<text x="78.1" y="153.4">R28</text>
<text x="130.1" y="151.6">Q1</text>
<text x="144.4" y="151.6">Q2</text>
<text x="57.7" y="156.9">Audio Drive.100K</text>
<text x="127.4" y="161.8">1k</text>
<text x="127.4" y="158.6">R1</text>
<text x="155.6" y="161.8">1k</text>
<text x="155.6" y="158.6">R2</text>
<text x="170.8" y="158.9">R6</text>
<text x="203.2" y="161.9">10k</text>
<text x="203.2" y="158.7">R7</text>
<text x="51.5" y="162.8">Cutoff CV</text>
<text x="54.3" y="167.5">U2</text>
<text x="98.4" y="165.8">R9</text>
<text x="170.8" y="162.1">10k</text>
<text x="97.5" y="169.2">100k</text>
<text x="155.6" y="172.7">R4</text>
<text x="169.3" y="171">C7</text>
<text x="141.5" y="179.5">1k</text>
<text x="141.5" y="176.2">R3</text>
<text x="155.6" y="176">1k</text>
<text x="169.3" y="174.2">100uF</text>
<text x="130.9" y="183.4">R5</text>
<text x="98.4" y="190.5">R10</text>
<text x="130.9" y="186.6">10k</text>
<text x="137.2" y="190.4">Q3</text>
<text x="255.8" y="190.9">10uF</text>
<text x="64.7" y="197.4">Cutoff</text>
<text x="67.8" y="193.9">R12</text>
<text x="97.5" y="193.9">100k</text>
<text x="128.3" y="197.4">Q4</text>
<text x="229.7" y="195.9">D14</text>
<text x="255.8" y="194.1">C12</text>
<text x="275.8" y="194.1">100nF</text>
<text x="276.9" y="195.9">C10</text>
<text x="293.4" y="194.1">100nF</text>
<text x="294.6" y="195.9">C13</text>
<text x="310.4" y="192.7">100nF</text>
<text x="310.4" y="195.9">C18</text>
<text x="326.3" y="192.7">100nF</text>
<text x="326.3" y="195.9">C21</text>
<text x="66.7" y="201.6">100K</text>
<text x="112.6" y="201">R8</text>
<text x="112.4" y="204.5">220</text>
<text x="121.2" y="214">V/oct trim 1K</text>
<text x="65.6" y="219.3">Cutoff</text>
<text x="98.4" y="218.7">R11</text>
<text x="124" y="218.6">R13</text>
<text x="69.8" y="222.2">Trimmer</text>
<text x="76.4" y="225.7">R31</text>
<text x="86.1" y="222.8">100K</text>
<text x="97.5" y="222.2">100k</text>
<text x="124.5" y="222.1">Trimmer</text>
<text x="234.4" y="222.4">P1</text>
<text x="255.8" y="233.3">10uF</text>
<text x="276.9" y="231.5">100nF</text>
<text x="294.6" y="231.5">100nF</text>
<text x="310.4" y="231.5">100nF</text>
<text x="326.3" y="231.5">100nF</text>
<text x="229.7" y="234.7">D13</text>
<text x="255.8" y="236.4">C11</text>
<text x="276.9" y="234.7">C8</text>
<text x="294.6" y="234.7">C9</text>
<text x="310.4" y="234.7">C17</text>
<text x="326.3" y="234.7">C20</text>
</g>
<g font-size="3.2" fill="#00f">
<text x="192.3" y="33.7">3</text>
<text x="192.3" y="40.7">1</text>
<text x="192.3" y="37.2">2</text>
<text x="64.7" y="44.3">6</text>
<text x="85" y="47.8">7</text>
<text x="281.8" y="44.3">1</text>
<text x="281.8" y="47.8">2</text>
<text x="285.3" y="46">1OUT</text>
<text x="312.4" y="47.8">7</text>
<text x="64.7" y="51.3">5</text>
<text x="281.8" y="51.3">3</text>
<text x="285.3" y="49.6">1IN-</text>
<text x="285.3" y="53.1">1IN+</text>
<text x="302.1" y="49.6">2OUT</text>
<text x="303.7" y="53.1">2IN-</text>
<text x="312.4" y="51.3">6</text>
<text x="302.6" y="56.6">2IN+</text>
<text x="312.4" y="54.9">5</text>
<text x="183" y="79.6">1</text>
<text x="183" y="83.1">2</text>
<text x="186.5" y="81.3">Amp bias input</text>
<text x="223.4" y="81.3">Amp bias input</text>
<text x="248.9" y="83.1">15</text>
<text x="248.9" y="79.6">16</text>
<text x="64.7" y="88.4">2</text>
<text x="183" y="86.6">3</text>
<text x="186.5" y="84.8">Diode bias</text>
<text x="186.5" y="88.4">Input+</text>
<text x="230.8" y="84.8">Diode bias</text>
<text x="236.2" y="88.4">Input+</text>
<text x="248.9" y="86.6">14</text>
<text x="64.7" y="95.4">3</text>
<text x="85" y="91.9">1</text>
<text x="183" y="90.1">4</text>
<text x="183" y="93.7">5</text>
<text x="186.5" y="91.9">Input</text>
<text x="186.5" y="95.4">Output</text>
<text x="235.7" y="91.9">Input</text>
<text x="236.4" y="95.4">Output</text>
<text x="248.9" y="93.7">12</text>
<text x="248.9" y="90.1">13</text>
<text x="183" y="100.7">7</text>
<text x="248.9" y="100.7">10</text>
<text x="183" y="104.2">8</text>
<text x="186.5" y="102.5">Buffer input</text>
<text x="186.5" y="106">Buffer output</text>
<text x="226.2" y="106">Buffer output</text>
<text x="228.5" y="102.5">Buffer input</text>
<text x="248.9" y="104.2">9</text>
<text x="379" y="111.3">1</text>
<text x="379" y="114.8">2</text>
<text x="379" y="118.4">3</text>
<text x="315.3" y="125.4">1</text>
<text x="315.3" y="128.9">2</text>
<text x="318.8" y="127.2">1OUT</text>
<text x="318.8" y="130.7">1IN-</text>
<text x="335.6" y="130.7">2OUT</text>
<text x="345.9" y="128.9">7</text>
<text x="65.3" y="134.2">1</text>
<text x="65.3" y="137.8">2</text>
<text x="315.3" y="132.5">3</text>
<text x="318.8" y="134.2">1IN+</text>
<text x="336.1" y="137.8">2IN+</text>
<text x="337.3" y="134.2">2IN-</text>
<text x="345.9" y="136">5</text>
<text x="345.9" y="132.5">6</text>
<text x="65.3" y="141.3">3</text>
<text x="65.3" y="164.2">1</text>
<text x="65.3" y="167.7">2</text>
<text x="65.3" y="171.3">3</text>
</g>
<g font-size="3.2" fill="#f00">
<text x="301.7" y="46">VCC+</text>
<text x="312.4" y="44.3">8</text>
<text x="281.8" y="54.9">4</text>
<text x="285.3" y="56.6">VCC-</text>
<text x="75.5" y="87" transform="rotate(-90 75.5 87)">8</text>
<text x="242.6" y="99">V+</text>
<text x="248.9" y="97.2">11</text>
<text x="345.9" y="125.4">8</text>
<text x="335.2" y="127.2">VCC+</text>
<text x="315.3" y="136">4</text>
<text x="318.8" y="137.8">VCC-</text>
</g>
<g font-size="3.2">
<text x="75.5" y="99.6" transform="rotate(-90 75.5 99.6)">4</text>
<text x="183" y="97.2">6</text>
<text x="186.5" y="99">V-</text>
<text x="230" y="208">9</text>
<text x="238.7" y="208">10</text>
<text x="230" y="215">5</text>
<text x="230" y="211.5">7</text>
<text x="240.7" y="215">6</text>
<text x="240.7" y="211.5">8</text>
<text x="230" y="218.5">3</text>
<text x="240.7" y="218.5">4</text>
<text x="230" y="222.1">1</text>
<text x="240.7" y="222.1">2</text>
</g>
</svg>
